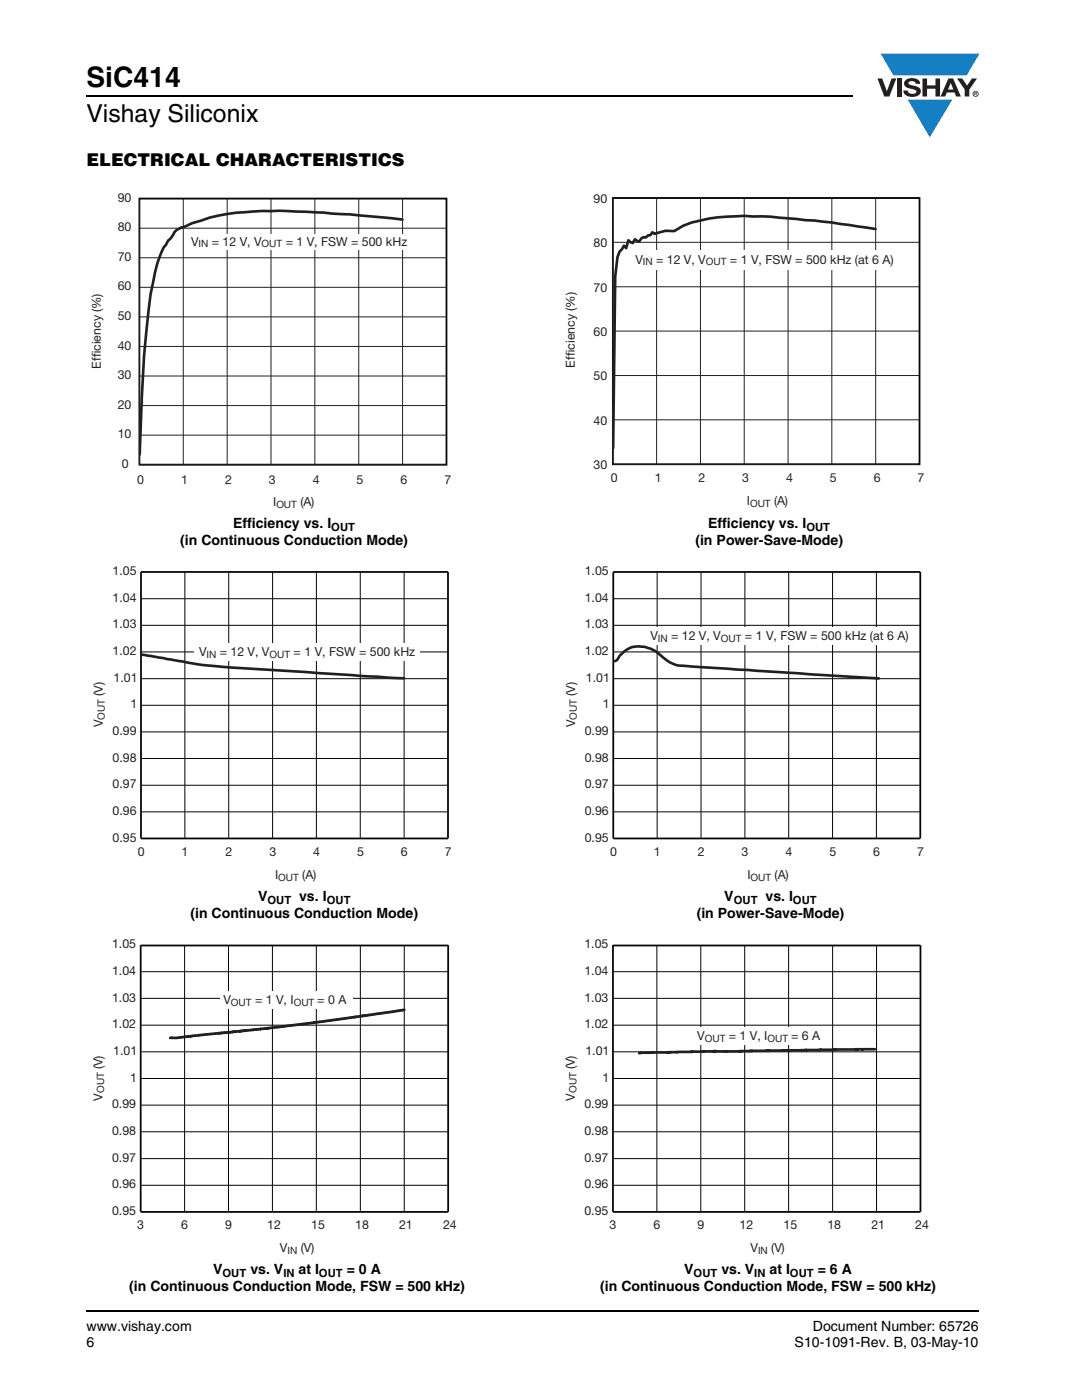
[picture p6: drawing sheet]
<svg xmlns="http://www.w3.org/2000/svg" width="216mm" height="279mm" viewBox="0 0 216 279" stroke-linecap="round" stroke-linejoin="round" font-family="sans-serif">
<path d="M17.1 18.9h.2v.3h-.2zM17.1 261.5h.2v.4h-.2z" fill="#000"/>
<path d="M17.3 19.1h152.9M17.3 261.7h178.1" fill="none" stroke="#000" stroke-width=".36"/>
<path d="M175.1 10.7h20.4v16.7h-20.4z" fill="#fff"/>
<g fill="#147fc3">
<path d="M175.7 10.7h19.7l-2.5 4.4h-1.1h-13.5z"/>
<path d="M181.1 19.9h8.9l-4.5 7.5z"/>
</g>
<g fill="#231f20">
<path d="M175.1 15.7h.9l1 2.5 .9-2.5h.9l-1.3 3.6h-1.1z"/>
<path d="M179 15.7h.9v3.6h-.9z"/>
<path d="M180.7 16a2.1 2.1 0 0 1 2.8 .3l.1 .4h-.9a.79 .79 0 0 0-.7-.5 .79 .79 0 0 0-.7 .4l.2 .3 1 .2a1.08 1.08 0 0 1 1.2 1.1 1.08 1.08 0 0 1-1.1 1.1 1.73 1.73 0 0 1-2.3-1.2h.8a.96 .96 0 0 0 .8 .6 .96 .96 0 0 0 1-.4 1.31 1.31 0 0 0-1.3-.6 1.03 1.03 0 0 1-1-.6 1.03 1.03 0 0 1 .1-1.1z"/>
<path d="M184.1 15.7h.9v1.3h1.7v-1.3h.9v3.6h-.9v-1.6h-1.7v1.6h-.9z"/>
<path d="M191 15.7h1l1 1.4 .9-1.4h1.1l-1.6 2.2v1.4h-.9v-1.4z"/>
<path d="M189.7 16.5l.5 1.4h-1zM189.2 15.7l-1.5 3.6h.9l.3-.8h1.6l.3 .8h.9l-1.5-3.6z"/>
<path d="M194.2 18.7a.46 .46 0 0 1 .9 0 .46 .46 0 0 1-.9 0zM194.1 18.7a.6 .6 0 0 0 1.2 0 .6 .6 0 0 0-1.2 0z"/>
<path d="M194.6 18.5h.2v.2h-.2zM194.4 18.4v.7h.2v-.3l.4 .3-.2-.3 .1-.2v-.2z"/>
</g>
<path d="M18.1 38.2h71.9v63.7h-71.9z" fill="#fff"/>
<g fill="none" stroke="#231f20" stroke-width=".2">
<path d="M27.8 39.6h61.3M27.8 39.6v53.1h61.3v-53.1M36.6 39.6v53.1M45.3 39.6v53.1M54.1 39.6v53.1M62.8 39.6v53.1M71.6 39.6v53.1M80.3 39.6v53.1M27.8 57.3h61.3M27.8 51.4h61.3M27.8 45.5h61.3M27.8 75h61.3"/>
<path d="M27.8 69.1h61.3M27.8 63.2h61.3M27.8 86.8h61.3M27.8 80.9h61.3"/>
</g>
<path d="M27.8 39.6h61.3v53.1h-61.3z" fill="none" stroke="#040503" stroke-width=".35"/>
<path d="M80.3 43.8l-10.5-1-1.7-.1a156.2 156.2 0 0 0-15.8-.6 41.6 41.6 0 0 0-13.9 2.4l-1.8 .9h-.4a2.76 2.76 0 0 0-1.8 1.7l-.9 .9-.4 .9a12.2 12.2 0 0 0-2.2 5.5 139.9 139.9 0 0 0-2.6 25l-.4 11.3" fill="none" stroke="#231f20" stroke-width=".53"/>
<g fill="#fff">
<path d="M38.1 46.7h43v3h-43z"/>
<path d="M18.5 112.7h71.6v63.6h-71.6z"/>
<path d="M28.1 162h61.3zM28.1 156.7h61.3zM28.1 151.4h61.3zM28.1 146.1h61.3zM28.1 140.8h61.3zM28.1 135.4h61.3zM28.1 130.1h61.3zM28.1 124.8h61.3zM28.1 119.5h61.3z"/>
</g>
<path d="M28.1 119.5h61.3M28.1 135.4h61.3M28.1 130.1h61.3M28.1 124.8h61.3M28.1 156.7h61.3M28.1 151.4h61.3M28.1 146.1h61.3M28.1 140.8h61.3M28.1 162h61.3" fill="none" stroke="#040503" stroke-width=".2"/>
<path d="M36.9 114.1v53.2zM45.6 114.1v53.2zM54.4 114.1v53.2zM63.1 114.1v53.2zM71.9 114.1v53.2zM80.6 114.1v53.2z" fill="#fff"/>
<path d="M36.9 114.1v53.2M45.6 114.1v53.2M54.4 114.1v53.2M63.1 114.1v53.2M71.9 114.1v53.2M80.6 114.1v53.2" fill="none" stroke="#040503" stroke-width=".2"/>
<path d="M28.1 114.1v53.2z" fill="#fff"/>
<path d="M28.1 114.1v53.2" fill="none" stroke="#040503" stroke-width=".35"/>
<path d="M28.1 167.3h61.3z" fill="#fff"/>
<path d="M28.1 167.3h61.3" fill="none" stroke="#040503" stroke-width=".35"/>
<path d="M28.1 130.6l12.7 2.2 5.3 .4 34.5 2.2" fill="none" stroke="#231f20" stroke-width=".53"/>
<path d="M28.1 114.1h61.3z" fill="#fff"/>
<path d="M28.1 114.1h61.3" fill="none" stroke="#040503" stroke-width=".35"/>
<path d="M89.4 114.1v53.2z" fill="#fff"/>
<path d="M89.4 114.1v53.2" fill="none" stroke="#040503" stroke-width=".35"/>
<g fill="#fff">
<path d="M38.8 128.4h44.9v3.4h-44.9z"/>
<path d="M18.4 187.2h72.7v63.6h-72.7z"/>
<path d="M28.1 236.5h61.3zM28.1 231.2h61.3zM28.1 225.9h61.3zM28.1 220.6h61.3zM28.1 215.2h61.3zM28.1 209.9h61.3zM28.1 204.6h61.3zM28.1 199.2h61.3zM28.1 193.9h61.3z"/>
</g>
<path d="M28.1 199.2h61.3M28.1 193.9h61.3M28.1 215.2h61.3M28.1 209.9h61.3M28.1 204.6h61.3M28.1 236.5h61.3M28.1 231.2h61.3M28.1 225.9h61.3M28.1 220.6h61.3" fill="none" stroke="#040503" stroke-width=".2"/>
<path d="M36.8 188.6v53.3zM45.6 188.6v53.3zM54.4 188.6v53.3zM63.1 188.6v53.3zM71.9 188.6v53.3zM80.7 188.6v53.3z" fill="#fff"/>
<path d="M36.8 188.6v53.3M45.6 188.6v53.3M54.4 188.6v53.3M63.1 188.6v53.3M71.9 188.6v53.3M80.7 188.6v53.3" fill="none" stroke="#040503" stroke-width=".2"/>
<path d="M80.7 201.5l-12.1 1.8-13.2 1.7-16.5 1.7-3.5 .4h-1.4" fill="none" stroke="#231f20" stroke-width=".53"/>
<path d="M89.4 188.6v53.3z" fill="#fff"/>
<path d="M89.4 188.6v53.3" fill="none" stroke="#040503" stroke-width=".35"/>
<path d="M28.1 188.6v53.3z" fill="#fff"/>
<path d="M28.1 188.6v53.3" fill="none" stroke="#040503" stroke-width=".35"/>
<path d="M28.1 241.9h61.3z" fill="#fff"/>
<path d="M28.1 241.9h61.3" fill="none" stroke="#040503" stroke-width=".35"/>
<path d="M28.1 188.7h61.3z" fill="#fff"/>
<path d="M28.1 188.7h61.3" fill="none" stroke="#040503" stroke-width=".35"/>
<g fill="#fff">
<path d="M43.9 197.8h26.4v3.5h-26.4z"/>
<path d="M112.6 38.4h71.9v63.3h-71.9z"/>
</g>
<path d="M122.3 39.5h61.2v53.2h-61.2zM131 39.5v53.2M139.8 39.5v53.2M148.5 39.5v53.2M157.2 39.5v53.2M166 39.5v53.2M174.7 39.5v53.2M122.3 57.2h61.2M122.3 48.4h61.2M122.3 74.9h61.2M122.3 66.1h61.2M122.3 83.8h61.2" fill="none" stroke="#231f20" stroke-width=".2"/>
<path d="M122.3 39.5h61.2v53.2h-61.2z" fill="none" stroke="#040503" stroke-width=".35"/>
<path d="M174.7 45.7l-1.8-.3a216.8 216.8 0 0 0-20.9-2.2h-1.7a33 33 0 0 0-14 1.9l-1.8 1h-1.7l-2.2 .6-.4-.3-.4 .6h-.5l-.4 .4-.5-.1-.4 .2-.5 .7-.8-.5-.4 .8-.9-.6-.5 1.6-.4-.5-.4 .8-.5 .4-.4 1.1-.4 3.8-.5 34.3" fill="none" stroke="#231f20" stroke-width=".53"/>
<g fill="#fff">
<path d="M129.4 49.9h47.6v3.9h-47.6z"/>
<path d="M112.7 112.7h71.7v63.6h-71.7z"/>
<path d="M122.4 162h61.2zM122.4 156.7h61.2zM122.4 151.4h61.2zM122.4 146.1h61.2zM122.4 140.8h61.2zM122.4 135.4h61.2zM122.4 130.1h61.2zM122.4 124.8h61.2zM122.4 119.5h61.2z"/>
</g>
<path d="M122.4 119.5h61.2M122.4 135.4h61.2M122.4 130.1h61.2M122.4 124.8h61.2M122.4 156.7h61.2M122.4 151.4h61.2M122.4 146.1h61.2M122.4 140.8h61.2M122.4 162h61.2" fill="none" stroke="#040503" stroke-width=".2"/>
<path d="M131.1 114.1v53.2zM139.9 114.1v53.2zM148.6 114.1v53.2zM157.4 114.1v53.2zM166.1 114.1v53.2zM174.9 114.1v53.2z" fill="#fff"/>
<path d="M131.1 114.1v53.2M139.9 114.1v53.2M148.6 114.1v53.2M157.4 114.1v53.2M166.1 114.1v53.2M174.9 114.1v53.2" fill="none" stroke="#040503" stroke-width=".2"/>
<path d="M122.4 114.1v53.2z" fill="#fff"/>
<path d="M122.4 114.1v53.2" fill="none" stroke="#040503" stroke-width=".35"/>
<path d="M122.4 167.3h61.2z" fill="#fff"/>
<path d="M122.4 167.3h61.2" fill="none" stroke="#040503" stroke-width=".35"/>
<path d="M122.4 114.1h61.2z" fill="#fff"/>
<path d="M122.4 114.1h61.2" fill="none" stroke="#040503" stroke-width=".35"/>
<path d="M183.6 114.1v53.2z" fill="#fff"/>
<path d="M183.6 114.1v53.2" fill="none" stroke="#040503" stroke-width=".35"/>
<path d="M129.2 125.3h50.2v3.4h-50.2z" fill="#fff"/>
<path d="M122.7 131.9l.3-.1a5 5 0 0 1 6.6-2.4 8.7 8.7 0 0 1 3.3 2.3 6.2 6.2 0 0 0 4.3 1.2l38.2 2.5" fill="none" stroke="#231f20" stroke-width=".53"/>
<g fill="#fff">
<path d="M112.6 187.2h72.8v63.6h-72.8z"/>
<path d="M122.3 236.5h61.4zM122.3 231.2h61.4zM122.3 225.9h61.4zM122.3 220.6h61.4zM122.3 215.2h61.4zM122.3 209.9h61.4zM122.3 204.6h61.4zM122.3 199.2h61.4zM122.3 193.9h61.4z"/>
</g>
<path d="M122.3 199.2h61.4M122.3 193.9h61.4M122.3 215.2h61.4M122.3 209.9h61.4M122.3 204.6h61.4M122.3 236.5h61.4M122.3 231.2h61.4M122.3 225.9h61.4M122.3 220.6h61.4" fill="none" stroke="#040503" stroke-width=".2"/>
<path d="M131.1 188.6v53.3zM139.8 188.6v53.3zM148.6 188.6v53.3zM157.4 188.6v53.3zM166.1 188.6v53.3zM174.9 188.6v53.3z" fill="#fff"/>
<path d="M131.1 188.6v53.3M139.8 188.6v53.3M148.6 188.6v53.3M157.4 188.6v53.3M166.1 188.6v53.3M174.9 188.6v53.3" fill="none" stroke="#040503" stroke-width=".2"/>
<path d="M183.7 188.6v53.3z" fill="#fff"/>
<path d="M183.7 188.6v53.3" fill="none" stroke="#040503" stroke-width=".35"/>
<path d="M122.3 188.6v53.3z" fill="#fff"/>
<path d="M122.3 188.6v53.3" fill="none" stroke="#040503" stroke-width=".35"/>
<path d="M122.3 241.9h61.4z" fill="#fff"/>
<path d="M122.3 241.9h61.4" fill="none" stroke="#040503" stroke-width=".35"/>
<path d="M122.3 188.7h61.4z" fill="#fff"/>
<path d="M122.3 188.7h61.4" fill="none" stroke="#040503" stroke-width=".35"/>
<path d="M138.2 205h26.5v3.5h-26.5z" fill="#fff"/>
<path d="M174.6 209.4l-29.8 .5-2.6-.1-14.7 .4" fill="none" stroke="#231f20" stroke-width=".53"/>
<text font-size="5.6" x="17.3" y="17.4">SiC414</text>
<text font-size="4.9" x="17.3" y="24.4">Vishay Siliconix</text>
<text font-size="3.5" x="17.3" y="33">ELECTRICAL CHARACTERISTICS</text>
<g font-size="2.8">
<text x="46.5" y="105.3">Efficiency vs. I</text>
<text x="141.3" y="105.3">Efficiency vs. I</text>
<text x="36" y="108.8">(in Continuous Conduction Mode)</text>
<text x="138.7" y="108.8">(in Power-Save-Mode)</text>
<text x="51.5" y="179.7">V</text>
<text x="59.7" y="179.7">vs. I</text>
<text x="144.5" y="179.7">V</text>
<text x="152.7" y="179.7">vs. I</text>
<text x="38" y="183.3">(in Continuous Conduction Mode)</text>
<text x="139" y="183.3">(in Power-Save-Mode)</text>
<text x="25.8" y="257.7">(in Continuous Conduction Mode, FSW = 500 kHz)</text>
<text x="42.5" y="254.2">V</text>
<text x="50" y="254.2">vs. V</text>
<text x="59.6" y="254.2">at I</text>
<text x="69.2" y="254.2">= 0 A</text>
<text x="119.8" y="257.7">(in Continuous Conduction Mode, FSW = 500 kHz)</text>
<text x="136.5" y="254.2">V</text>
<text x="143.9" y="254.2">vs. V</text>
<text x="153.6" y="254.2">at I</text>
<text x="163.2" y="254.2">= 6 A</text>
<text x="17.3" y="265.6">www.vishay.com</text>
<text x="17.3" y="268.8">6</text>
<text x="158.6" y="268.8">S10-1091-Rev. B, 03-May-10</text>
<text x="162.2" y="265.6">Document Number: 65726</text>
</g>
<g font-size="2.5" fill="#231f20">
<text x="23.5" y="40.3">90</text>
<text x="118.4" y="40.5">90</text>
<text x="23.5" y="46.2">80</text>
<text x="23.5" y="52.1">70</text>
<text x="38.1" y="49">V</text>
<text x="42.3" y="49">= 12 V, V</text>
<text x="57" y="49">= 1 V, FSW = 500 kHz</text>
<text x="118.4" y="49.3">80</text>
<text x="126.8" y="52.6">V</text>
<text x="130.9" y="52.6">= 12 V, V</text>
<text x="145.6" y="52.6">= 1 V, FSW = 500 kHz (at 6 A)</text>
<text x="23.5" y="58">60</text>
<text x="118.4" y="58.2">70</text>
<text x="23.5" y="63.9">50</text>
<text x="20.1" y="71.3" transform="rotate(-90 20.1 71.3)">iciency (%)</text>
<text x="23.5" y="69.8">40</text>
<text x="114.7" y="71.1" transform="rotate(-90 114.7 71.1)">iciency (%)</text>
<text x="118.4" y="67.1">60</text>
<text x="20.1" y="73.6" transform="rotate(-90 20.1 73.6)">Eff</text>
<text x="23.5" y="75.7">30</text>
<text x="114.7" y="73.3" transform="rotate(-90 114.7 73.3)">Eff</text>
<text x="118.4" y="75.9">50</text>
<text x="23.5" y="81.6">20</text>
<text x="23.5" y="87.5">10</text>
<text x="118.4" y="84.8">40</text>
<text x="24.3" y="93.4">0</text>
<text x="118.4" y="93.6">30</text>
<text x="27.4" y="96.6">0</text>
<text x="36.2" y="96.6">1</text>
<text x="44.9" y="96.6">2</text>
<text x="53.7" y="96.6">3</text>
<text x="54.5" y="101">I</text>
<text x="59.9" y="101">(A)</text>
<text x="62.4" y="96.6">4</text>
<text x="71.2" y="96.6">5</text>
<text x="79.9" y="96.6">6</text>
<text x="88.7" y="96.6">7</text>
<text x="121.9" y="96.1">0</text>
<text x="130.6" y="96.1">1</text>
<text x="139.4" y="96.1">2</text>
<text x="148.1" y="96.1">3</text>
<text x="149" y="100.8">I</text>
<text x="154.5" y="100.8">(A)</text>
<text x="156.9" y="96.1">4</text>
<text x="165.6" y="96.1">5</text>
<text x="174.4" y="96.1">6</text>
<text x="183.1" y="96.1">7</text>
<text x="22.4" y="114.8">1.05</text>
<text x="116.7" y="114.8">1.05</text>
<text x="22.4" y="125.4">1.03</text>
<text x="22.4" y="120.1">1.04</text>
<text x="116.7" y="125.4">1.03</text>
<text x="116.7" y="120.1">1.04</text>
<text x="22.4" y="130.7">1.02</text>
<text x="39.7" y="130.9">V</text>
<text x="43.8" y="130.9">= 12 V, V</text>
<text x="58.6" y="130.9">= 1 V, FSW = 500 kHz</text>
<text x="116.7" y="130.7">1.02</text>
<text x="129.8" y="127.8">V</text>
<text x="133.9" y="127.8">= 12 V, V</text>
<text x="148.6" y="127.8">= 1 V, FSW = 500 kHz (at 6 A)</text>
<text x="22.7" y="136.1">1.01</text>
<text x="116.9" y="136.1">1.01</text>
<text x="20.5" y="138.9" transform="rotate(-90 20.5 138.9)">(V)</text>
<text x="26.1" y="141.4">1</text>
<text x="114.8" y="138.9" transform="rotate(-90 114.8 138.9)">(V)</text>
<text x="120.3" y="141.4">1</text>
<text x="20.5" y="145.2" transform="rotate(-90 20.5 145.2)">V</text>
<text x="22.4" y="146.7">0.99</text>
<text x="114.8" y="145.2" transform="rotate(-90 114.8 145.2)">V</text>
<text x="116.7" y="146.7">0.99</text>
<text x="22.4" y="152">0.98</text>
<text x="116.7" y="152">0.98</text>
<text x="22.4" y="157.3">0.97</text>
<text x="116.7" y="157.3">0.97</text>
<text x="22.4" y="168">0.95</text>
<text x="22.4" y="162.7">0.96</text>
<text x="116.7" y="168">0.95</text>
<text x="116.7" y="162.7">0.96</text>
<text x="27.5" y="170.8">0</text>
<text x="36.2" y="170.8">1</text>
<text x="45" y="170.8">2</text>
<text x="53.7" y="170.8">3</text>
<text x="62.5" y="170.8">4</text>
<text x="71.3" y="170.8">5</text>
<text x="80" y="170.8">6</text>
<text x="88.8" y="170.8">7</text>
<text x="121.7" y="170.8">0</text>
<text x="130.5" y="170.8">1</text>
<text x="139.2" y="170.8">2</text>
<text x="148" y="170.8">3</text>
<text x="156.7" y="170.8">4</text>
<text x="165.5" y="170.8">5</text>
<text x="174.2" y="170.8">6</text>
<text x="183" y="170.8">7</text>
<text x="54.9" y="175.4">I</text>
<text x="60.3" y="175.4">(A)</text>
<text x="149.1" y="175.4">I</text>
<text x="154.6" y="175.4">(A)</text>
<text x="22.4" y="189.3">1.05</text>
<text x="116.6" y="189.3">1.05</text>
<text x="22.4" y="194.6">1.04</text>
<text x="116.6" y="194.6">1.04</text>
<text x="22.4" y="199.9">1.03</text>
<text x="44.6" y="200.3">V</text>
<text x="50.9" y="200.3">= 1 V, I</text>
<text x="63.3" y="200.3">= 0 A</text>
<text x="116.6" y="199.9">1.03</text>
<text x="22.4" y="205.2">1.02</text>
<text x="116.6" y="205.2">1.02</text>
<text x="139.1" y="207.5">V</text>
<text x="145.4" y="207.5">= 1 V, I</text>
<text x="157.9" y="207.5">= 6 A</text>
<text x="20.5" y="213.3" transform="rotate(-90 20.5 213.3)">(V)</text>
<text x="22.6" y="210.5">1.01</text>
<text x="26" y="215.9">1</text>
<text x="114.7" y="213.3" transform="rotate(-90 114.7 213.3)">(V)</text>
<text x="116.8" y="210.5">1.01</text>
<text x="120.2" y="215.9">1</text>
<text x="20.5" y="219.6" transform="rotate(-90 20.5 219.6)">V</text>
<text x="22.4" y="221.2">0.99</text>
<text x="114.7" y="219.6" transform="rotate(-90 114.7 219.6)">V</text>
<text x="116.6" y="221.2">0.99</text>
<text x="22.4" y="226.5">0.98</text>
<text x="116.6" y="226.5">0.98</text>
<text x="22.4" y="231.8">0.97</text>
<text x="116.6" y="231.8">0.97</text>
<text x="22.4" y="237.1">0.96</text>
<text x="116.6" y="237.1">0.96</text>
<text x="22.4" y="242.5">0.95</text>
<text x="27.4" y="245.3">3</text>
<text x="36.1" y="245.3">6</text>
<text x="44.9" y="245.3">9</text>
<text x="53.3" y="245.3">12</text>
<text x="62.1" y="245.3">15</text>
<text x="70.9" y="245.3">18</text>
<text x="79.6" y="245.3">21</text>
<text x="88.4" y="245.3">24</text>
<text x="116.6" y="242.5">0.95</text>
<text x="121.6" y="245.3">3</text>
<text x="130.4" y="245.3">6</text>
<text x="139.2" y="245.3">9</text>
<text x="147.6" y="245.3">12</text>
<text x="156.3" y="245.3">15</text>
<text x="165.1" y="245.3">18</text>
<text x="173.9" y="245.3">21</text>
<text x="182.6" y="245.3">24</text>
<text x="55.9" y="249.9">V</text>
<text x="60" y="249.9">(V)</text>
<text x="149.8" y="249.9">V</text>
<text x="153.9" y="249.9">(V)</text>
</g>
<g font-size="2.2">
<text x="66.1" y="106">OUT</text>
<text x="160.9" y="106">OUT</text>
<text x="53.4" y="180.5">OUT</text>
<text x="65.2" y="180.5">OUT</text>
<text x="146.4" y="180.5">OUT</text>
<text x="158.2" y="180.5">OUT</text>
<text x="44.4" y="254.9">OUT</text>
<text x="56.5" y="254.9">IN</text>
<text x="63.6" y="254.9">OUT</text>
<text x="138.4" y="254.9">OUT</text>
<text x="150.5" y="254.9">IN</text>
<text x="157.6" y="254.9">OUT</text>
</g>
<g font-size="2" fill="#231f20">
<text x="39.6" y="49.4">IN</text>
<text x="52.2" y="49.4">OUT</text>
<text x="128.3" y="53">IN</text>
<text x="140.8" y="53">OUT</text>
<text x="55.1" y="101.3">OUT</text>
<text x="149.7" y="101.1">OUT</text>
<text x="41.2" y="131.3">IN</text>
<text x="53.8" y="131.3">OUT</text>
<text x="131.3" y="128.1">IN</text>
<text x="143.8" y="128.1">OUT</text>
<text x="20.9" y="143.7" transform="rotate(-90 20.9 143.7)">OUT</text>
<text x="115.1" y="143.7" transform="rotate(-90 115.1 143.7)">OUT</text>
<text x="55.5" y="175.8">OUT</text>
<text x="149.8" y="175.8">OUT</text>
<text x="46.1" y="200.7">OUT</text>
<text x="58.6" y="200.7">OUT</text>
<text x="140.6" y="207.9">OUT</text>
<text x="153.1" y="207.9">OUT</text>
<text x="20.8" y="218.1" transform="rotate(-90 20.8 218.1)">OUT</text>
<text x="115" y="218.1" transform="rotate(-90 115 218.1)">OUT</text>
<text x="57.4" y="250.2">IN</text>
<text x="151.3" y="250.2">IN</text>
</g>
</svg>
